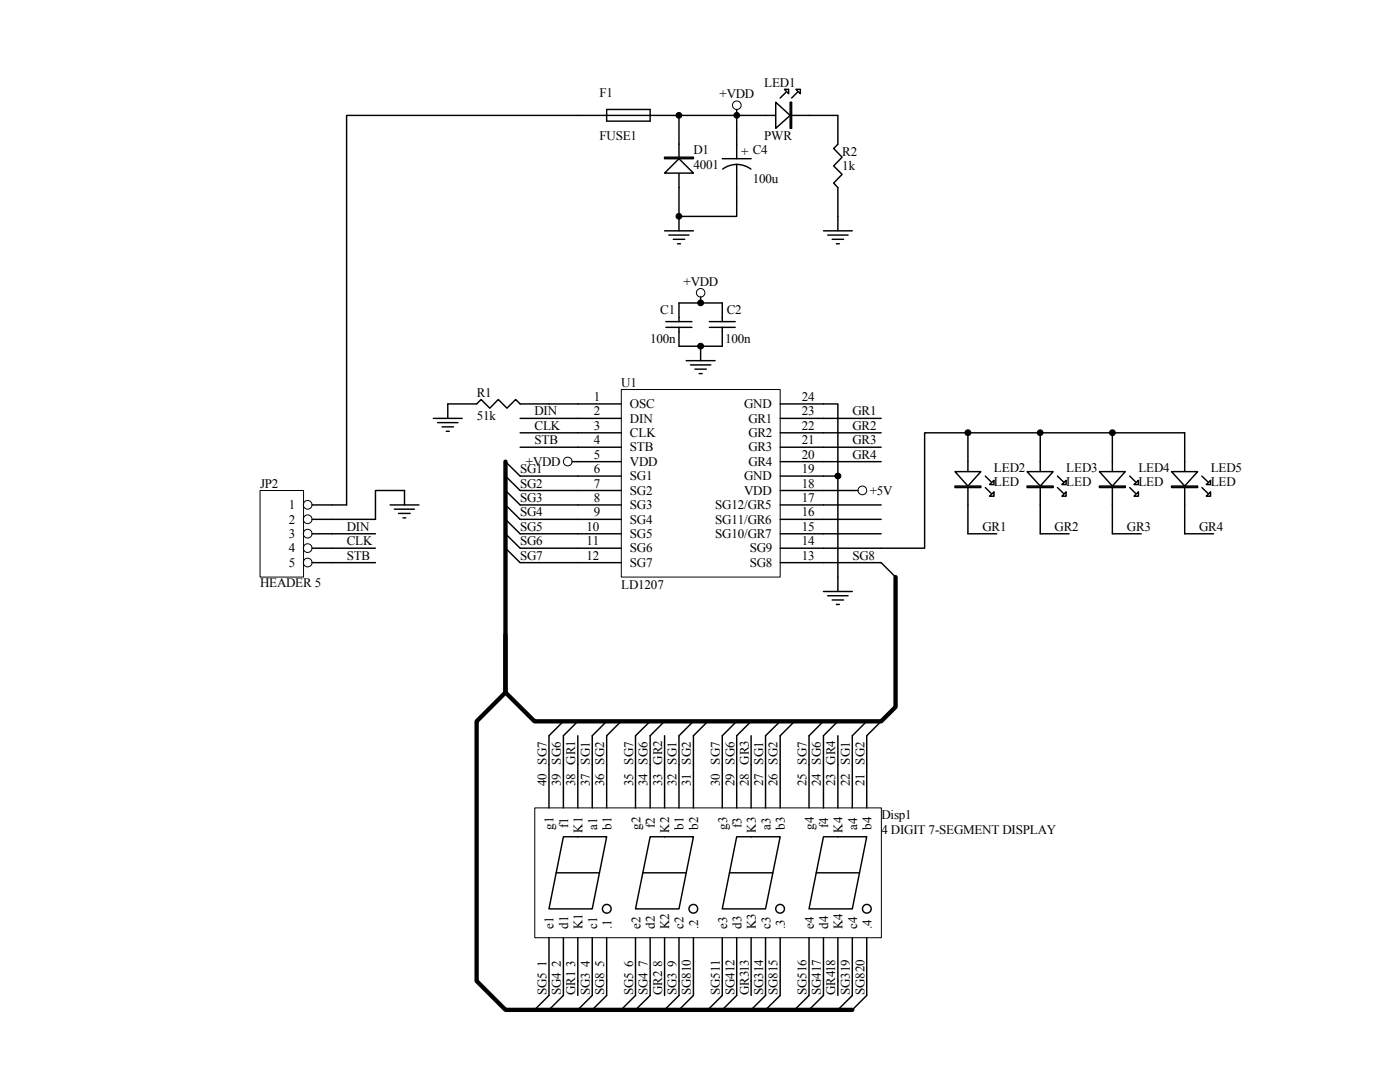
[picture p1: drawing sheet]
<svg xmlns="http://www.w3.org/2000/svg" width="279mm" height="216mm" viewBox="0 0 279 216" stroke-linecap="round" stroke-linejoin="round" font-family="sans-serif">
<g fill="none" stroke="#000" stroke-width=".2">
<path d="M124 77.7h31.7v37.4h-31.7z"/>
<circle cx="139.8" cy="58.4" r=".85"/>
<circle cx="113.3" cy="92.1" r=".87"/>
<circle cx="172.1" cy="97.9" r=".87"/>
</g>
<g fill="none" stroke="#000" stroke-width=".29">
<path d="M139.8 59.3v1.2M132.9 65.3h5.2M132.9 64.2h5.2M135.5 64.2v-3.7h8.6v3.7M135.5 65.3v3.8h8.6v-3.8M136.9 72h5.8M137.8 72.8h4.1M138.7 73.7h2.3M139.5 74.5h.6M139.8 69.1v2.9M141.6 65.3h5.1M141.6 64.2h5.1"/>
<path d="M86.5 83.5h5.7M87.3 84.3h4.1M88.2 85.2h2.3M89.1 86.1h.6M103.8 83.5h20.2M103.8 86.4h20.2M103.8 89.2h20.2M103.8 95h20.2M103.8 97.9h20.2M114.2 92.1h9.8M124 80.6h-20.2l-.9-.9-1.7 1.7-1.8-1.7-1.7 1.7-1.7-1.7-.9 .9h-5.7v2.9M155.7 80.6h11.5v37.4"/>
<path d="M155.7 83.5h20.2M155.7 86.4h20.2M155.7 89.2h20.2M155.7 92.1h20.2M155.7 95h11.5M155.7 97.9h15.5M103.8 100.8h20.2M103.8 103.6h20.2M103.8 106.5h20.2M103.8 109.4h20.2M103.8 112.3h20.2M155.7 100.8h20.2"/>
<path d="M155.7 103.6h20.2M155.7 106.5h20.2M155.7 109.4h20.2M155.7 112.3h20.2M164.3 118h5.8M165.2 118.9h4M166.1 119.7h2.3M166.9 120.6h.6"/>
</g>
<path d="M106.8 161.2h69.1v25.9h-69.1z" fill="#fff"/>
<g fill="none" stroke="#000" stroke-width=".2">
<path d="M106.7 161.2h69.2v25.9h-69.2z"/>
<circle cx="139.8" cy="69.1" r=".59"/>
<circle cx="167.2" cy="95" r=".59"/>
</g>
<g fill="none" stroke="#000" stroke-width=".29">
<path d="M135.5 23v23.1M144.1 31.7h5.8M147 32.8l1.5 .3 1.4 .6M147 32.8l-1.5 .3-1.3 .6M147 32.8v10.4h-11.5M147 25.9v5.8M167.2 23v5.8l-.8 .8 1.7 1.8-1.7 1.7 1.7 1.7-1.7 1.7 .8 .9v5.8M132.6 46.1h5.8M133.5 46.9h4M134.4 47.8h2.3M135.2 48.6h.6M100.9 92.1l2.9 2.9"/>
<path d="M100.9 95l2.9 2.9M100.9 97.9l2.9 2.9M100.9 100.8l2.9 2.8M100.9 103.6l2.9 2.9M100.9 106.5l2.9 2.9M100.9 109.4l2.9 2.9M175.9 112.3l2.8 2.8M112.4 143.9l-2.8 2.9v14.4M115.3 143.9l-2.9 2.9v14.4M115.3 146.8v14.4M121.1 143.9l-2.9 2.9v14.4M124 143.9l-2.9 2.9v14.4"/>
<path d="M129.8 143.9l-3 2.9v14.4M132.6 143.9l-2.8 2.9v14.4M132.6 146.8v14.4M138.4 143.9l-2.9 2.9v14.4M141.3 143.9l-2.9 2.9v14.4M147 143.9l-2.9 2.9v14.4M149.9 143.9l-2.9 2.9v14.4M149.9 146.8v14.4M155.7 143.9l-2.9 2.9v14.4M158.6 143.9l-2.9 2.9v14.4M164.3 143.9l-2.8 2.9v14.4M167.2 143.9l-2.9 2.9v14.4"/>
<path d="M167.2 146.8v14.4M173 143.9l-2.9 2.9v14.4M175.9 143.9l-2.9 2.9v14.4M111 174.2h8.6M112.4 167h8.7l-2.9 14.4h-8.6zM128.3 174.2h8.6M129.8 167h8.6l-2.9 14.4h-8.7zM145.6 174.2h8.6M147 167h8.7l-2.9 14.4h-8.7zM162.9 174.2h8.6M164.3 167h8.7l-2.9 14.4h-8.6zM109.6 187.1v11.5l-2.9 2.9"/>
<path d="M112.4 187.1v11.5l-2.8 2.9M115.3 187.1v11.5M118.2 187.1v11.5l-2.9 2.9M121.1 187.1v11.5l-2.9 2.9M126.8 187.1v11.5l-2.8 2.9M129.8 187.1v11.5l-3 2.9M132.6 187.1v11.5M135.5 187.1v11.5l-2.9 2.9M138.4 187.1v11.5l-2.9 2.9M144.1 187.1v11.5l-2.8 2.9M147 187.1v11.5l-2.9 2.9M149.9 187.1v11.5"/>
<path d="M152.8 187.1v11.5l-2.9 2.9M155.7 187.1v11.5l-2.9 2.9M161.5 187.1v11.5l-2.9 2.9M164.3 187.1v11.5l-2.8 2.9M167.2 187.1v11.5M170.1 187.1v11.5l-2.9 2.9M173 187.1v11.5l-2.9 2.9"/>
<circle cx="121.1" cy="181.3" r=".87"/>
<circle cx="138.4" cy="181.3" r=".86"/>
<circle cx="155.7" cy="181.3" r=".87"/>
<circle cx="173" cy="181.3" r=".87"/>
</g>
<path d="M100.9 92.1v46.1l-5.8 5.7v51.8l5.8 5.8h69.2M178.7 115.1v26l-2.8 2.8h-69.2l-5.8-5.7v-11.5" fill="none" stroke="#000" stroke-width=".86"/>
<g fill="#000">
<circle cx="139.8" cy="69.1" r=".59"/>
<circle cx="167.2" cy="95" r=".59"/>
</g>
<path d="M132.6 31.4h5.8v.3h-5.8z" fill-rule="evenodd" fill="#fff"/>
<path d="M132.6 31.4h5.8v.3h-5.8z" fill="none" stroke="#000" stroke-width=".29"/>
<path d="M132.6 34.5l2.9-2.8 2.9 2.8z" fill="#fff"/>
<path d="M156.8 18.4l-1.1 1.2M159.1 18.4l-1.1 1.2M135.5 31.7l2.9 2.8h-5.8zM147 21.8v1.2h20.2M164.3 46.1h5.8M165.2 46.9h4M166.1 47.8h2.3M166.9 48.6h.6M167.2 43.2v2.9" fill="none" stroke="#000" stroke-width=".29"/>
<circle cx="147.1" cy="21" r=".86" fill="none" stroke="#000" stroke-width=".2"/>
<path d="M154.8 20.4l2.9 2.6-2.9 2.6z" fill="#fff"/>
<path d="M154.8 20.4l2.9 2.6-2.9 2.6z" fill="none" stroke="#000" stroke-width=".29"/>
<path d="M157.7 20.4h.3v5.2h-.3z" fill-rule="evenodd" fill="#fff"/>
<path d="M157.7 20.4h.3v5.2h-.3z" fill="none" stroke="#000" stroke-width=".29"/>
<path d="M158.8 17.8h.9v.9z" fill="#fff"/>
<path d="M158.8 17.8h.9v.9z" fill="none" stroke="#000" stroke-width=".29"/>
<path d="M156.5 17.8h.9v.9z" fill="#fff"/>
<path d="M156.5 17.8h.9v.9zM147 23v2.9" fill="none" stroke="#000" stroke-width=".29"/>
<path d="M51.9 97.9h8.7v17.2h-8.7z" fill="#fff"/>
<g fill="none" stroke="#000" stroke-width=".2">
<path d="M51.9 97.9h8.7v17.2h-8.7z"/>
<circle cx="61.4" cy="112.2" r=".87"/>
<circle cx="61.4" cy="103.6" r=".87"/>
<circle cx="61.4" cy="100.7" r=".87"/>
<circle cx="61.4" cy="106.5" r=".87"/>
<circle cx="61.4" cy="109.4" r=".87"/>
</g>
<path d="M207.6 86.4v20.1M211 97.3l1.2 1.1M211 95l1.2 1.1M62.3 100.8h6.9M62.3 106.5h12.6M62.3 109.4h12.6M62.3 112.3h12.6M77.9 100.8h5.7M78.7 101.6h4M79.5 102.4h2.4M80.4 103.3h.6M80.7 100.8v-2.9h-5.8v5.7h-12.6" fill="none" stroke="#000" stroke-width=".29"/>
<path d="M205 94.1h5.2l-2.6 2.9z" fill="#fff"/>
<path d="M205 94.1h5.2l-2.6 2.9z" fill="none" stroke="#000" stroke-width=".29"/>
<path d="M205 97h5.2v.3h-5.2z" fill-rule="evenodd" fill="#fff"/>
<path d="M205 97h5.2v.3h-5.2z" fill="none" stroke="#000" stroke-width=".29"/>
<path d="M212.8 98.1v.9h-.9z" fill="#fff"/>
<path d="M212.8 98.1v.9h-.9z" fill="none" stroke="#000" stroke-width=".29"/>
<path d="M212.8 95.8v.9h-.9z" fill="#fff"/>
<path d="M212.8 95.8v.9h-.9zM222 86.4v20.1M225.5 97.3l1.1 1.1M225.5 95l1.1 1.1" fill="none" stroke="#000" stroke-width=".29"/>
<path d="M219.4 94.1h5.2l-2.6 2.9z" fill="#fff"/>
<path d="M219.4 94.1h5.2l-2.6 2.9z" fill="none" stroke="#000" stroke-width=".29"/>
<path d="M219.4 97h5.2v.3h-5.2z" fill-rule="evenodd" fill="#fff"/>
<path d="M219.4 97h5.2v.3h-5.2z" fill="none" stroke="#000" stroke-width=".29"/>
<path d="M227.2 98.1v.9h-.9z" fill="#fff"/>
<path d="M226.3 99l.9-.9v.9z" fill="none" stroke="#000" stroke-width=".29"/>
<path d="M226.3 96.7l.9-.9v.9z" fill="#fff"/>
<path d="M193.2 86.4v20.1M196.6 97.3l1.2 1.1M196.6 95l1.2 1.1M226.3 96.7l.9-.9v.9z" fill="none" stroke="#000" stroke-width=".29"/>
<path d="M190.6 94.1h5.1l-2.5 2.9z" fill="#fff"/>
<path d="M190.6 94.1h5.1l-2.5 2.9z" fill="none" stroke="#000" stroke-width=".29"/>
<path d="M190.6 97h5.1v.3h-5.1z" fill-rule="evenodd" fill="#fff"/>
<path d="M190.6 97h5.1v.3h-5.1z" fill="none" stroke="#000" stroke-width=".29"/>
<path d="M198.4 98.1v.9h-.9z" fill="#fff"/>
<path d="M197.5 99l.9-.9v.9z" fill="none" stroke="#000" stroke-width=".29"/>
<path d="M197.5 96.7l.9-.9v.9z" fill="#fff"/>
<path d="M197.5 96.7l.9-.9v.9zM236.4 86.4v20.1M239.9 97.3l1.1 1.1M239.9 95l1.1 1.1" fill="none" stroke="#000" stroke-width=".29"/>
<path d="M233.8 94.1h5.2l-2.6 2.9z" fill="#fff"/>
<path d="M233.8 94.1h5.2l-2.6 2.9z" fill="none" stroke="#000" stroke-width=".29"/>
<path d="M233.8 97h5.2v.3h-5.2z" fill-rule="evenodd" fill="#fff"/>
<path d="M233.8 97h5.2v.3h-5.2z" fill="none" stroke="#000" stroke-width=".29"/>
<path d="M241.6 98.1v.9h-.9z" fill="#fff"/>
<path d="M241.6 98.1v.9h-.9z" fill="none" stroke="#000" stroke-width=".29"/>
<path d="M241.6 95.8v.9h-.9z" fill="#fff"/>
<path d="M121.1 21.8h8.7v2.4h-8.7zM147 23h-77.8v77.8M236.4 86.4h-51.9v23h-8.6M241.6 95.8v.9h-.9zM193.2 106.5h5.7M207.6 106.5h5.8M222 106.5h5.8M236.4 106.5h5.8" fill="none" stroke="#000" stroke-width=".29"/>
<g fill="#000">
<circle cx="135.5" cy="23" r=".57"/>
<circle cx="147" cy="23" r=".57"/>
<circle cx="135.5" cy="43.2" r=".57"/>
<circle cx="139.8" cy="60.4" r=".59"/>
<circle cx="193.2" cy="86.4" r=".59"/>
<circle cx="207.6" cy="86.3" r=".57"/>
<circle cx="222" cy="86.4" r=".59"/>
</g>
<g fill="none" stroke="#000" stroke-width=".2">
<circle cx="135.5" cy="23" r=".57"/>
<circle cx="147" cy="23" r=".57"/>
<circle cx="135.5" cy="43.2" r=".57"/>
<circle cx="139.8" cy="60.4" r=".59"/>
<circle cx="193.2" cy="86.4" r=".59"/>
<circle cx="207.6" cy="86.3" r=".57"/>
<circle cx="222" cy="86.4" r=".59"/>
</g>
<g font-size="2.6">
<text x="152.5" y="17.3">LED1</text>
<text x="119.7" y="19.3">F1</text>
<text x="143.6" y="19.6">+VDD</text>
<text x="119.7" y="27.9">FUSE1</text>
<text x="152.5" y="27.9">PWR</text>
<text x="138.4" y="30.8">D1</text>
<text x="138.4" y="33.7">4001</text>
<text x="147.9" y="31.1">+ C4</text>
<text x="168.1" y="31.1">R2</text>
<text x="168.1" y="34">1k</text>
<text x="150.2" y="36.5">100u</text>
<text x="136.4" y="57">+VDD</text>
<text x="131.8" y="62.7">C1</text>
<text x="145" y="62.7">C2</text>
<text x="129.8" y="68.5">100n</text>
<text x="144.7" y="68.5">100n</text>
<text x="124" y="77.1">U1</text>
<text x="95.2" y="79.2">R1</text>
<text x="95.2" y="83.7">51k</text>
<text x="106.7" y="82.9">DIN</text>
<text x="118.5" y="80">1</text>
<text x="118.5" y="82.9">2</text>
<text x="125.7" y="81.4">OSC</text>
<text x="148.5" y="81.4">GND</text>
<text x="160" y="82.9">23</text>
<text x="160" y="80">24</text>
<text x="170.1" y="82.9">GR1</text>
<text x="106.7" y="85.8">CLK</text>
<text x="106.7" y="88.6">STB</text>
<text x="118.5" y="85.8">3</text>
<text x="118.5" y="88.6">4</text>
<text x="125.7" y="84.3">DIN</text>
<text x="125.7" y="87.2">CLK</text>
<text x="149.4" y="87.2">GR2</text>
<text x="149.4" y="84.3">GR1</text>
<text x="160" y="88.6">21</text>
<text x="160" y="85.8">22</text>
<text x="170.1" y="85.8">GR2</text>
<text x="170.1" y="88.6">GR3</text>
<text x="103.8" y="94.4">SG1</text>
<text x="104.9" y="93">+VDD</text>
<text x="118.5" y="91.5">5</text>
<text x="118.5" y="94.4">6</text>
<text x="125.7" y="90.1">STB</text>
<text x="125.7" y="93">VDD</text>
<text x="125.7" y="95.8">SG1</text>
<text x="148.5" y="95.8">GND</text>
<text x="149.4" y="93">GR4</text>
<text x="149.4" y="90.1">GR3</text>
<text x="160" y="94.4">19</text>
<text x="160" y="91.5">20</text>
<text x="170.1" y="91.5">GR4</text>
<text x="198.4" y="94.1">LED2</text>
<text x="212.8" y="94.1">LED3</text>
<text x="227.2" y="94.1">LED4</text>
<text x="241.6" y="94.1">LED5</text>
<text x="51.9" y="97.3">JP2</text>
<text x="57.7" y="101.6">1</text>
<text x="103.8" y="97.3">SG2</text>
<text x="103.8" y="100.2">SG3</text>
<text x="118.5" y="97.3">7</text>
<text x="118.5" y="100.2">8</text>
<text x="125.7" y="98.7">SG2</text>
<text x="125.7" y="101.6">SG3</text>
<text x="142.7" y="101.6">SG12/GR5</text>
<text x="148.5" y="98.7">VDD</text>
<text x="160" y="100.2">17</text>
<text x="160" y="97.3">18</text>
<text x="173.6" y="98.7">+5V</text>
<text x="198.4" y="97">LED</text>
<text x="212.8" y="97">LED</text>
<text x="227.2" y="97">LED</text>
<text x="241.6" y="97">LED</text>
<text x="57.7" y="104.5">2</text>
<text x="57.7" y="107.4">3</text>
<text x="69.2" y="105.9">DIN</text>
<text x="103.8" y="103">SG4</text>
<text x="103.8" y="105.9">SG5</text>
<text x="117.1" y="105.9">10</text>
<text x="118.5" y="103">9</text>
<text x="125.7" y="104.5">SG4</text>
<text x="125.7" y="107.4">SG5</text>
<text x="142.7" y="107.4">SG10/GR7</text>
<text x="142.7" y="104.5">SG11/GR6</text>
<text x="160" y="105.9">15</text>
<text x="160" y="103">16</text>
<text x="196.1" y="105.9">GR1</text>
<text x="210.5" y="105.9">GR2</text>
<text x="224.9" y="105.9">GR3</text>
<text x="239.3" y="105.9">GR4</text>
<text x="57.7" y="110.2">4</text>
<text x="57.7" y="113.1">5</text>
<text x="69.2" y="108.8">CLK</text>
<text x="69.2" y="111.7">STB</text>
<text x="103.8" y="108.8">SG6</text>
<text x="103.8" y="111.7">SG7</text>
<text x="117.1" y="108.8">11</text>
<text x="117.1" y="111.7">12</text>
<text x="125.7" y="110.2">SG6</text>
<text x="125.7" y="113.1">SG7</text>
<text x="149.6" y="113.1">SG8</text>
<text x="149.6" y="110.2">SG9</text>
<text x="160" y="111.7">13</text>
<text x="160" y="108.8">14</text>
<text x="170.1" y="111.7">SG8</text>
<text x="51.9" y="117.1">HEADER 5</text>
<text x="124" y="117.4">LD1207</text>
<text x="109.1" y="156.9" transform="rotate(-90 109.1 156.9)">40 SG7</text>
<text x="111.9" y="156.9" transform="rotate(-90 111.9 156.9)">39 SG6</text>
<text x="114.8" y="156.9" transform="rotate(-90 114.8 156.9)">38 GR1</text>
<text x="117.7" y="156.9" transform="rotate(-90 117.7 156.9)">37 SG1</text>
<text x="120.6" y="156.9" transform="rotate(-90 120.6 156.9)">36 SG2</text>
<text x="126.4" y="156.9" transform="rotate(-90 126.4 156.9)">35 SG7</text>
<text x="129.2" y="156.9" transform="rotate(-90 129.2 156.9)">34 SG6</text>
<text x="132.1" y="156.9" transform="rotate(-90 132.1 156.9)">33 GR2</text>
<text x="135" y="156.9" transform="rotate(-90 135 156.9)">32 SG1</text>
<text x="137.9" y="156.9" transform="rotate(-90 137.9 156.9)">31 SG2</text>
<text x="143.6" y="156.9" transform="rotate(-90 143.6 156.9)">30 SG7</text>
<text x="146.6" y="156.9" transform="rotate(-90 146.6 156.9)">29 SG6</text>
<text x="149.4" y="156.9" transform="rotate(-90 149.4 156.9)">28 GR3</text>
<text x="152.3" y="156.9" transform="rotate(-90 152.3 156.9)">27 SG1</text>
<text x="155.2" y="156.9" transform="rotate(-90 155.2 156.9)">26 SG2</text>
<text x="161" y="156.9" transform="rotate(-90 161 156.9)">25 SG7</text>
<text x="163.8" y="156.9" transform="rotate(-90 163.8 156.9)">24 SG6</text>
<text x="166.7" y="156.9" transform="rotate(-90 166.7 156.9)">23 GR4</text>
<text x="169.6" y="156.9" transform="rotate(-90 169.6 156.9)">22 SG1</text>
<text x="172.5" y="156.9" transform="rotate(-90 172.5 156.9)">21 SG2</text>
<text x="110.5" y="165.5" transform="rotate(-90 110.5 165.5)">g1</text>
<text x="113.4" y="165.2" transform="rotate(-90 113.4 165.2)">f1</text>
<text x="116.2" y="166.1" transform="rotate(-90 116.2 166.1)">K1</text>
<text x="119.2" y="165.5" transform="rotate(-90 119.2 165.5)">a1</text>
<text x="122" y="165.5" transform="rotate(-90 122 165.5)">b1</text>
<text x="127.8" y="165.5" transform="rotate(-90 127.8 165.5)">g2</text>
<text x="130.7" y="165.2" transform="rotate(-90 130.7 165.2)">f2</text>
<text x="133.6" y="166.1" transform="rotate(-90 133.6 166.1)">K2</text>
<text x="136.4" y="165.5" transform="rotate(-90 136.4 165.5)">b1</text>
<text x="139.3" y="165.5" transform="rotate(-90 139.3 165.5)">b2</text>
<text x="145.1" y="165.5" transform="rotate(-90 145.1 165.5)">g3</text>
<text x="148" y="165.2" transform="rotate(-90 148 165.2)">f3</text>
<text x="150.9" y="166.1" transform="rotate(-90 150.9 166.1)">K3</text>
<text x="153.8" y="165.5" transform="rotate(-90 153.8 165.5)">a3</text>
<text x="156.6" y="165.5" transform="rotate(-90 156.6 165.5)">b3</text>
<text x="162.4" y="165.5" transform="rotate(-90 162.4 165.5)">g4</text>
<text x="165.3" y="165.2" transform="rotate(-90 165.3 165.2)">f4</text>
<text x="168.1" y="166.1" transform="rotate(-90 168.1 166.1)">K4</text>
<text x="171.1" y="165.5" transform="rotate(-90 171.1 165.5)">a4</text>
<text x="173.9" y="165.5" transform="rotate(-90 173.9 165.5)">b4</text>
<text x="175.9" y="163.5">Disp1</text>
<text x="175.9" y="166.4">4 DIGIT 7-SEGMENT DISPLAY</text>
<text x="110.5" y="185.4" transform="rotate(-90 110.5 185.4)">e1</text>
<text x="113.4" y="185.4" transform="rotate(-90 113.4 185.4)">d1</text>
<text x="116.2" y="185.4" transform="rotate(-90 116.2 185.4)">K1</text>
<text x="119.2" y="185.4" transform="rotate(-90 119.2 185.4)">c1</text>
<text x="122" y="185.4" transform="rotate(-90 122 185.4)">.1</text>
<text x="127.8" y="185.4" transform="rotate(-90 127.8 185.4)">e2</text>
<text x="130.7" y="185.4" transform="rotate(-90 130.7 185.4)">d2</text>
<text x="133.6" y="185.4" transform="rotate(-90 133.6 185.4)">K2</text>
<text x="136.4" y="185.4" transform="rotate(-90 136.4 185.4)">c2</text>
<text x="139.3" y="185.4" transform="rotate(-90 139.3 185.4)">.2</text>
<text x="145.1" y="185.4" transform="rotate(-90 145.1 185.4)">e3</text>
<text x="148" y="185.4" transform="rotate(-90 148 185.4)">d3</text>
<text x="150.9" y="185.4" transform="rotate(-90 150.9 185.4)">K3</text>
<text x="153.8" y="185.4" transform="rotate(-90 153.8 185.4)">c3</text>
<text x="156.6" y="185.4" transform="rotate(-90 156.6 185.4)">.3</text>
<text x="162.4" y="185.4" transform="rotate(-90 162.4 185.4)">e4</text>
<text x="165.3" y="185.4" transform="rotate(-90 165.3 185.4)">d4</text>
<text x="168.1" y="185.4" transform="rotate(-90 168.1 185.4)">K4</text>
<text x="171.1" y="185.4" transform="rotate(-90 171.1 185.4)">c4</text>
<text x="173.9" y="185.4" transform="rotate(-90 173.9 185.4)">.4</text>
<text x="109.1" y="192.9" transform="rotate(-90 109.1 192.9)">1</text>
<text x="111.9" y="192.9" transform="rotate(-90 111.9 192.9)">2</text>
<text x="114.8" y="192.9" transform="rotate(-90 114.8 192.9)">3</text>
<text x="117.7" y="192.9" transform="rotate(-90 117.7 192.9)">4</text>
<text x="120.6" y="192.9" transform="rotate(-90 120.6 192.9)">5</text>
<text x="126.4" y="192.9" transform="rotate(-90 126.4 192.9)">6</text>
<text x="129.2" y="192.9" transform="rotate(-90 129.2 192.9)">7</text>
<text x="132.1" y="192.9" transform="rotate(-90 132.1 192.9)">8</text>
<text x="135" y="192.9" transform="rotate(-90 135 192.9)">9</text>
<text x="109.1" y="198.6" transform="rotate(-90 109.1 198.6)">SG5</text>
<text x="111.9" y="198.6" transform="rotate(-90 111.9 198.6)">SG4</text>
<text x="114.8" y="198.6" transform="rotate(-90 114.8 198.6)">GR1</text>
<text x="117.7" y="198.6" transform="rotate(-90 117.7 198.6)">SG3</text>
<text x="120.6" y="198.6" transform="rotate(-90 120.6 198.6)">SG8</text>
<text x="126.4" y="198.6" transform="rotate(-90 126.4 198.6)">SG5</text>
<text x="129.2" y="198.6" transform="rotate(-90 129.2 198.6)">SG4</text>
<text x="132.1" y="198.6" transform="rotate(-90 132.1 198.6)">GR2</text>
<text x="135" y="198.6" transform="rotate(-90 135 198.6)">SG3</text>
<text x="137.9" y="198.6" transform="rotate(-90 137.9 198.6)">SG810</text>
<text x="143.6" y="198.6" transform="rotate(-90 143.6 198.6)">SG511</text>
<text x="146.6" y="198.6" transform="rotate(-90 146.6 198.6)">SG412</text>
<text x="149.4" y="198.6" transform="rotate(-90 149.4 198.6)">GR313</text>
<text x="152.3" y="198.6" transform="rotate(-90 152.3 198.6)">SG314</text>
<text x="155.2" y="198.6" transform="rotate(-90 155.2 198.6)">SG815</text>
<text x="161" y="198.6" transform="rotate(-90 161 198.6)">SG516</text>
<text x="163.8" y="198.6" transform="rotate(-90 163.8 198.6)">SG417</text>
<text x="166.7" y="198.6" transform="rotate(-90 166.7 198.6)">GR418</text>
<text x="169.6" y="198.6" transform="rotate(-90 169.6 198.6)">SG319</text>
<text x="172.5" y="198.6" transform="rotate(-90 172.5 198.6)">SG820</text>
</g>
</svg>
